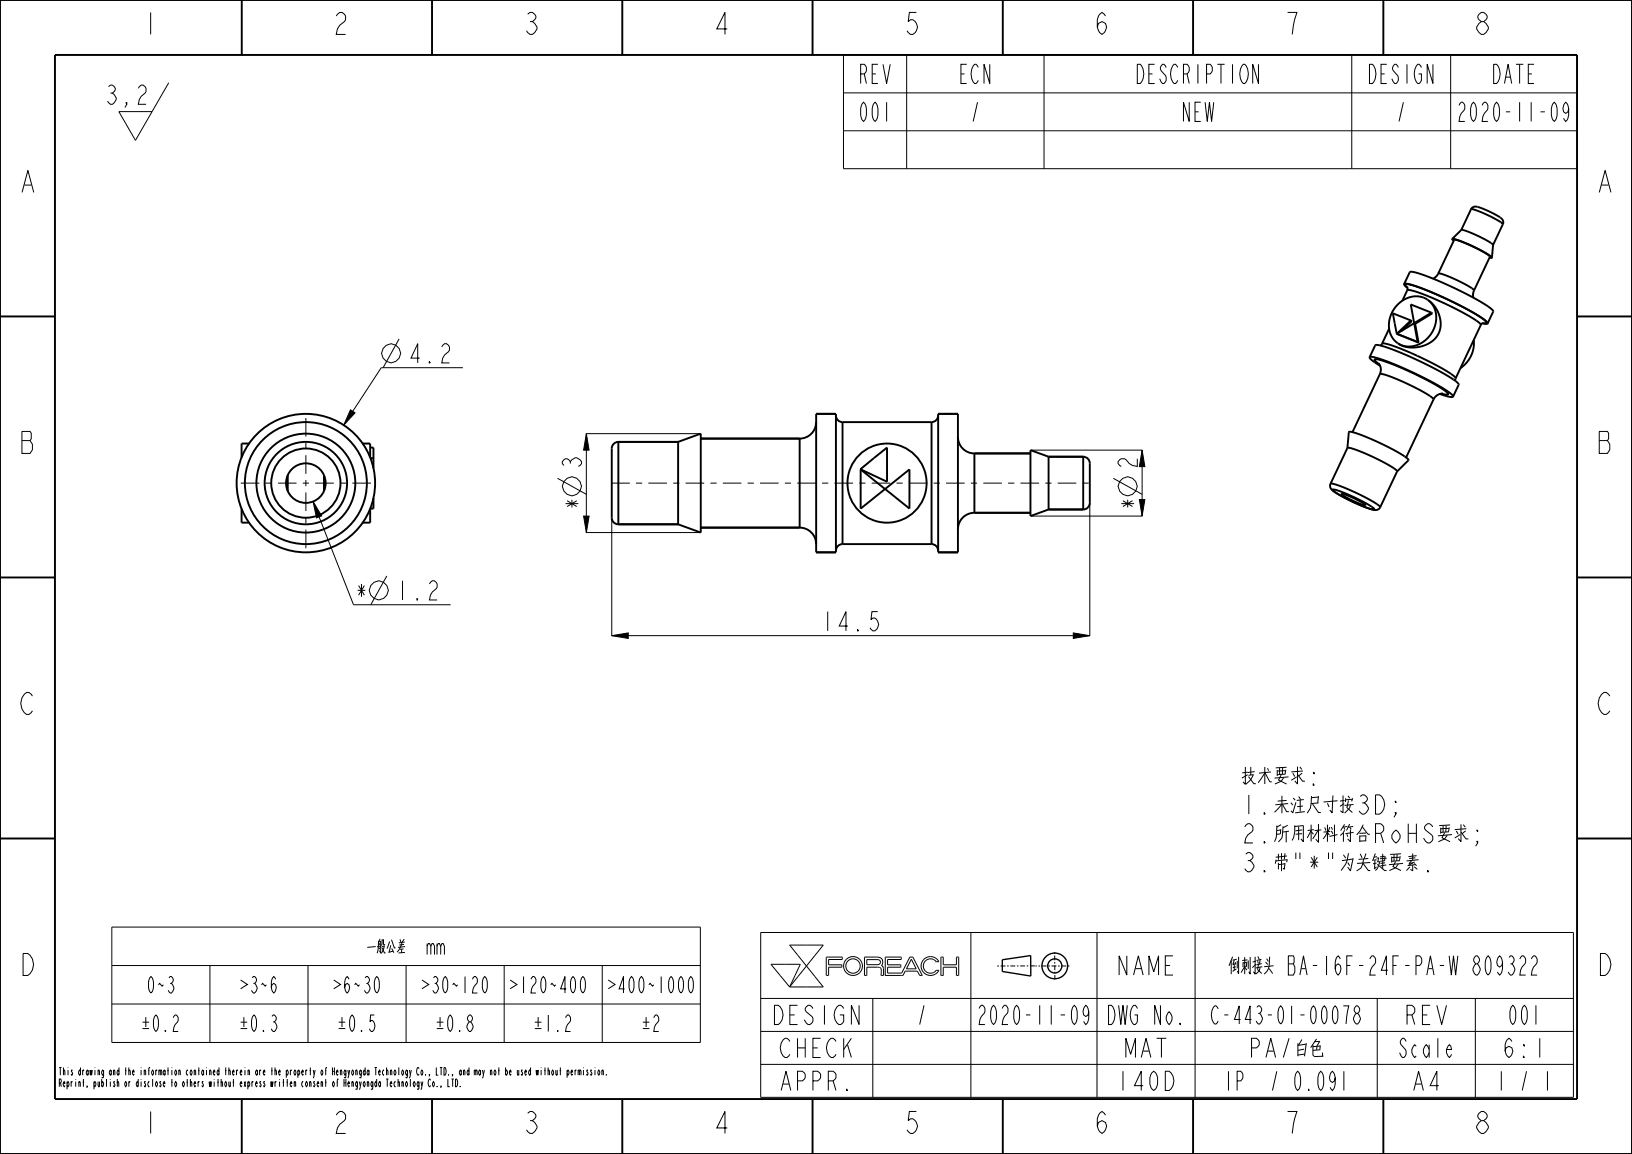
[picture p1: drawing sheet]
<svg xmlns="http://www.w3.org/2000/svg" width="297mm" height="210mm" viewBox="0 0 297 210" stroke-linecap="round" stroke-linejoin="round" font-family="sans-serif">
<g fill="none" stroke="#000" stroke-width=".18">
<path d="M19.8 15.8l.3-.3a.8 .8 0 0 1 .9 .9l-.5 .5a1.59 1.59 0 0 1 .7 1.2 1.15 1.15 0 0 1-1.1 .9l-.5-.6M20.1 16.9h.4M23.1 19l-.2-.3h.2v.3l-.4 .6M25.2 16.1l.5-.6h.4l.5 .6a1.35 1.35 0 0 1-.9 1.4l-.3 .6-.2 .9h1.4M30.7 15.1l-6 10.4-3.1-5.2h6.1M153.5 10h133.5v20.7h-133.5zM153.5 16.9h133.5M165 10v20.7M190 10v20.7M207 11.7a.96 .96 0 0 1 1 .9 2.6 2.6 0 0 1-.5 2.6h-.5zM229 11.7v3.5l-1-3.5v3.5M246 10v20.7"/>
<path d="M264 10v20.7M265.5 19.2l.4-.6h.3a1.25 1.25 0 0 1-.3 2l-.2 .6-.2 .9h1.1M285.5 19.8l-.2 .6-.3 .2a1.24 1.24 0 0 1 0-2 2.91 2.91 0 0 1 0 3.5l-.4-.6M153.5 23.8h133.5M63.8 74.6l.8 .5-2 2.3zM72.6 61.7l-2.9 5.2M84.2 66.9h-14.8l-6.8 10.5M106.7 78.9h20.8M106.7 78.9l.5 3h-1zM106.7 78.9v18M57 91.3l1.5 2.6-.9 .3zM57 91.3l7.3 18.8h17.7"/>
<path d="M101.5 87l5.2 3M106.2 93.9h1l-.5 3zM106.7 96.9h20.8M111.3 94.3v21.4M187.6 93.9h20.3M187.6 81.9h20.3M198.3 91.6v24.1M202.6 87l5.2 3M207.3 90.9h1l-.5 3zM207.8 81.9l.5 3h-1zM207.8 81.9v12M70.4 104.8l-2.9 5.3"/>
<path d="M111.3 115.7l3-.5v1zM111.3 115.7h87M159.7 111.3h-1l-.2 1.5 .4-.3a1.12 1.12 0 0 1 .8 1.7l-.5 .6h-.3l-.6-.6M195.3 115.2l3 .5-3 .5zM20.4 168.7h107.1v21h-107.1zM20.4 175.7h107.1M38.2 175.7v14M56.1 175.7v14M73.9 175.7v14M77.7 172.2l.3-.5h.2l.2 .5v1.5M91.8 175.7v14M109.6 175.7v14"/>
<path d="M138.4 169.7h147.9v30h-147.9zM140.3 175.5h5.3l-1.9 4.1zM143.7 172h6.1l-3 3.8zM146.8 175.8l3 3.8h-6.1M146.8 175.8l-3.1 3.8M150.8 177.5v-1.5h2.4v-.4h-2.4v-1h2.4l.1-.4h-2.9v3.3h.4M157.8 174.6l2.1 .1 .3 .1v.4l-.4 .3h-2zM157.8 177.5v-1.5h1.9l.4 .1 .2 .2 .1 1.2h.4M160.8 177.5v-1.3l-.4-.5 .2-.6-.2-.7-.7-.2h-2.3l-.1 3.3h.5M164.3 177.5h.1M165.9 174.6l.8 1.7h-1.7zM166.1 174.2h-.5l-1.5 2.9h-2.6v-1.1h2.4v-.4h-2.4v-1h2.5v-.4h-2.9v3.3h3.2"/>
<path d="M166.1 174.2h.1M166.1 174.2l1.7 3.3h-.4l-.4-.8h-2.3l-.4 .8M170.4 175l-.7-.5h-.8l-.6 .5-.3 .8 .3 .8 .6 .4h.8l.7-.4M170.4 176.6h.1M170.4 175h.1M170.4 176.6h.4M170.4 175h.5l-.4-.5-.5-.3-.7-.1-.7 .1-.5 .4-.3 .5-.2 .5 .1 .7 .5 .8 1 .4 1-.2 .7-.7M170.8 176.6h.1M171.2 174.2h.5v1.4h2.4v-1.4h.4v3.3h-.4v-1.5h-2.4v1.5h-.5zM176.7 169.7v30M199.6 169.7v30M217.5 169.7v30"/>
<path d="M224.3 174.1l-.6 1.6M278.7 174.5l.4-.6h.2a1.25 1.25 0 0 1-.2 2.1l-.3 .6-.1 .8h1M20.4 182.7h107.1M50.7 195.1h.3l-.1-.4a.68 .68 0 0 0 0 1l.1-.3M52.1 195.1l.2-.4a.58 .58 0 0 1-.1 1l-.1-.4M52.1 194.7v1.4M52.8 197.2h.3l-.1-.4a.68 .68 0 0 0 0 1l.1-.3M52.8 194.7v1M53.1 194.8l-.2-.1-.1 .3M53.5 197.1l.2-.3 .1 1M53.5 196.8v1M53.7 194.7a.68 .68 0 0 1 0 1 .68 .68 0 0 1 0-1z"/>
<path d="M54.2 195.1l.2-.4a.58 .58 0 0 1-.1 1l-.1-.4M54.2 194.7v1.4M54.9 195.1h.3l-.1-.4a.68 .68 0 0 0 0 1l.1-.3M55.2 196.9l-.1-.1a.68 .68 0 0 0 0 1l.1-.2M55.6 194.7v1M55.8 196.8a.68 .68 0 0 1 0 1 .68 .68 0 0 1 0-1zM55.9 194.8l-.2-.1-.1 .3M56.3 197.1l.2-.3 .1 1M56.3 194.8h.3M56.3 196.8v1M56.5 194.3v1.4M57 194.7l.2 .8-.2 .6"/>
<path d="M57.3 196.9l-.1-.1-.1 .1a.52 .52 0 0 1 0 .9l-.1-.3M57.4 194.7l-.2 .8M57.7 197.2h.3l-.1-.4a.68 .68 0 0 0 0 1l.1-.3M58.4 197.1l.2-.3 .1 1M58.4 196.8v1M58.6 194.7a.68 .68 0 0 1 0 1 .68 .68 0 0 1 0-1zM59.1 196.9h.3M59.2 194.8h.2M59.3 196.4v1.4M59.5 194.4l-.1-.1-.1 .2v1.2M60.7 196.8a.68 .68 0 0 1 0 1 .68 .68 0 0 1 0-1zM61.3 196.9h.2"/>
<path d="M61.6 196.5l-.1-.1-.1 .2v1.2M81.5 196.4v1.4h.4M82.4 196.4v1.4M82.9 196.4h.2a1.23 1.23 0 0 1 0 1.4h-.2zM83.7 197.6l.1 .2zM101.8 194.8h.3M102 194.3v1.4M103.2 195.1l.2-.4a.58 .58 0 0 1-.1 1l-.1-.4M103.2 194.7v1.4M103.9 195.1h.3l-.1-.4a.68 .68 0 0 0 0 1l.1-.3M104.6 194.7v1M104.9 194.8l-.2-.1-.1 .3"/>
<path d="M105.2 195l.2-.3 .1 1M105.2 194.7v1M105.5 195l.2-.3v1M106.2 194.3v.1M106.2 194.7v1M107 194.8l-.1-.1-.1 .1a.52 .52 0 0 1 0 .9l-.1-.3M107.7 194.8l-.1-.1-.1 .1a.52 .52 0 0 1 0 .9l-.1-.3M108.3 194.3v.1M108.3 194.7v1M109 194.7a.68 .68 0 0 1 0 1 .68 .68 0 0 1 0-1zM109.5 195l.2-.3 .1 1M109.5 194.7v1"/>
<path d="M110.3 195.5l.1 .2zM138.4 181.7h147.9M138.4 187.7h147.9M138.4 193.7h147.9M158.8 181.7v18M178.2 183.5l.4-.6h.2a1.25 1.25 0 0 1-.2 2.1l-.3 .6-.1 .8h1M198.1 184.1l-.1 .6-.4 .3a1.24 1.24 0 0 1 0-2.1 2.91 2.91 0 0 1 0 3.5l-.4-.5M221.7 183.6l-.4-.6a.93 .93 0 0 0-.7 .9 2.45 2.45 0 0 0 .5 2.4h.2l.4-.5M246.8 184.4a.95 .95 0 0 1 .8 1.1 .93 .93 0 0 1-.8 .8l-.2-.2a1.13 1.13 0 0 1 .2-1.7zM246.8 184.4a.73 .73 0 0 1-.4-.8 .73 .73 0 0 1 .7-.6 .81 .81 0 0 1 0 1.4M250.6 181.7v18M268.5 181.7v18"/>
<circle cx="71.1" cy="64.3" r="1.72"/>
<circle cx="104.1" cy="88.5" r="1.72"/>
<circle cx="205.2" cy="88.5" r="1.72"/>
<circle cx="68.9" cy="107.4" r="1.72"/>
<circle cx="155.2" cy="175.8" r="1.31"/>
<circle cx="155.2" cy="175.8" r="1.71"/>
</g>
<path d="M63.8 74.6l.8 .5-2 2.3zM106.7 78.9l.5 3h-1zM57 91.3l1.5 2.6-.9 .3zM106.2 93.9h1l-.5 3zM207.8 81.9l.5 3h-1zM207.3 90.9h1l-.5 3zM111.3 115.7l3-.5v1zM195.3 115.2l3 .5-3 .5z" fill="#000"/>
<g fill="none" stroke="#000" stroke-width=".35">
<path d="M0 0h297v210h-297zM10 10h277v190h-277zM44 .1v10M78.6 .1v10M113.2 .1v10M147.9 .1v10M182.5 .1v10M217.1 .1v10M251.7 .1v10M267.9 37.8l.6-.2 .8 .2 2.1 .9 1.7 .9a.96 .96 0 0 1 .4 1.2l-.8-.7-2-1-2.1-.8-.9-.2zM0 57.6h10M252.8 59.8l-1.3 2.8"/>
<path d="M256.1 52.2v.6M256.1 52.8a4.8 4.8 0 0 1 2.8 .7l3.2 1.4 3.8 1.8a10.4 10.4 0 0 1 3.6 2.4v.1M256.1 52.8l-.9 1.9M256.1 52.3a.43 .43 0 0 1-.3-.6 22.4 22.4 0 0 1 7 2.5l3.4 1.7a15.1 15.1 0 0 1 4.3 2.8 .42 .42 0 0 1-.6 .1M256.2 52.4l-.4-.3a.3 .3 0 0 1-.2-.5 19.4 19.4 0 0 1 6.3 2.2l4.4 2.1a15.4 15.4 0 0 1 4.4 2.9 .29 .29 0 0 1-.2 .2 .29 .29 0 0 1-.3-.1l-.4-.1M256.8 58.3l-2.6 2.4M256.8 58.3l.1 .1-1.9 1.8M256.8 58.3l-3.3-1.3 .7 3.7M257.4 58.8l.6 3.4M257.4 58.8l.1 .1M257.5 58.9l.7 3.4M260.5 56.9l-3.8-1.5 .7 3.4"/>
<path d="M260.5 56.9l-6.3 3.8M260.5 56.9l.2 .1-3.2 1.9M260.8 50.7l.8-.6a.51 .51 0 0 1 .9-.2l3 1.3 2.5 1.3a.45 .45 0 0 1 .1 .8v.9M269.5 59.2l-4.6 9.7M269.9 58.8l-.4 .4M287 57.6h10M127.5 79.8h18M145.5 79.8v16.2M148.5 75.3h3.6v25.2h-3.6M148.5 76.8a3 3 0 0 1-3 3M152.1 75.6a1.2 1.2 0 0 0 1.2 1.2M153.3 76.8v22.2"/>
<path d="M153.3 76.8h16.2M169.5 76.8v22.2M170.7 75.6a1.2 1.2 0 0 1-1.2 1.2M174.3 75.3h-3.6v25.2h3.6M174.3 79.5a3 3 0 0 0 3 3M250.3 62.8a7.3 7.3 0 0 1 3.5 .9l3.7 1.6 3.5 1.7a15.4 15.4 0 0 1 4.5 2.9v.1M250.9 66.1a1.8 1.8 0 0 1 .2 2 14.4 14.4 0 0 1 5.3 1.9l2.2 1.1a5.7 5.7 0 0 1 2.3 1.6 1.8 1.8 0 0 1 1.6-1.1M251 66.3l-.5-.4a.32 .32 0 0 1-.3-.2 .32 .32 0 0 1 .1-.3 34.9 34.9 0 0 1 9.3 3.7l.4 .2a10.4 10.4 0 0 1 3.5 2.4l-.3 .1-.9-.2M251.5 62.6a4.8 4.8 0 0 1 2.8 .6l3.2 1.4 3.8 1.8a10.4 10.4 0 0 1 3.6 2.4v.1M251.5 62.6l-.3 .3M254.2 60.7l.2 .1M254.2 60.7l3.8 1.5"/>
<path d="M254.2 60.7l4 1.6M258 62.2l.2 .1M264.9 68.9l-.1 .4M67.4 81.4h.6v3.8M67.4 83.4h.6M68 90.6v2h-.6M112.5 80.4a1.2 1.2 0 0 0-1.2 1.2v12.6a1.2 1.2 0 0 0 1.2 1.2M112.5 80.4v15M112.5 95.4h10.9M112.5 80.4h10.9M127.5 96h18M145.5 96a3 3 0 0 1 3 3"/>
<path d="M153.3 99a1.2 1.2 0 0 0-1.2 1.2M153.3 99h16.2M156.6 85.4l4.8-4v6.3zM156.6 85.4l8.9 7.1v-7.1l-8.9 7.2zM169.5 99a1.2 1.2 0 0 1 1.2 1.2M177.3 93.3a3 3 0 0 0-3 3M177.3 93.3h10.2M177.3 82.5h10.2M177.3 82.5v10.8M190.8 92.7h6.3M190.8 83.1h6.3M197.1 83.1v9.6"/>
<path d="M197.1 83.1a1.2 1.2 0 0 1 1.2 1.2v7.2a1.2 1.2 0 0 1-1.2 1.2M242.1 88a19.6 19.6 0 0 1 6.4 2.5l.5 .3a5.5 5.5 0 0 1 2.2 1.5 1.47 1.47 0 0 1-2 .3l-3.8-1.6-2.8-1.7a1.03 1.03 0 0 1-.5-1.3zM242.5 89.1l.7 .1 1.5 .5 3.8 1.8a3.4 3.4 0 0 1 1.6 1.2l-.7-.1-1.5-.5-3.8-1.8a3.4 3.4 0 0 1-1.6-1.2zM0 105.1h10M287 105.1h10M0 152.6h10M287 152.6h10M44 200.1v10M78.6 200.1v10M113.2 200.1v10M147.9 200.1v10M182.5 200.1v10"/>
<path d="M217.1 200.1v10M251.7 200.1v10"/>
<circle cx="55.7" cy="87.9" r="11.1"/>
<circle cx="55.7" cy="87.9" r="7.5"/>
<circle cx="55.7" cy="87.9" r="6.3"/>
</g>
<g fill="none" stroke="#000" stroke-width=".25">
<path d="M187.6 173.9v3.7l-5.2-.8v-2.1l5.2-.8"/>
<circle cx="192" cy="175.8" r="2.34"/>
<circle cx="192" cy="175.8" r="1.29"/>
</g>
<path d="M181.5 175.8h6.8M191.9 173.3l.1 5M194.6 175.8h-6.2" fill="none" stroke="#000" stroke-width=".18" stroke-dasharray=".3 .3 .9 .3" stroke-linecap="butt"/>
<!-- layer: 02___PRT_ALL_AXES -->
<g fill="none" stroke="#000" stroke-width=".35">
<path d="M267.7 38.1l-1.8 3.8M254.3 55.5a4.1 4.1 0 0 1 6.4-.1 5.1 5.1 0 0 1-.3 5.5 5.1 5.1 0 0 1-5.1 2 4.1 4.1 0 0 1-2.1-5.8zM255.5 51.7l1.1-2.2a13 13 0 0 1 4.9 1.5l4.6 2.1a20.9 20.9 0 0 1 5.6 3.5l-1 2.3M260 54.7a4.9 4.9 0 0 1 1.3 6.8 5.7 5.7 0 0 1-6.8 1.1M261.7 49.8l2.9-6.1a17.9 17.9 0 0 1 6.5 3l-2.8 6.2M264.3 43.5a20.6 20.6 0 0 1 7.2 3.4M264.3 43.5l.3 .3M265.9 41.8l1 .3 2 .8 2 1.1 .8 .6M265.9 41.8l-1.6 1.7M271.5 46.9h-.4M271.7 44.6l-.2 2.3M273.5 40.8l-1.8 3.8"/>
<path d="M127.5 79.8h18M152.1 75.3h-3.6v25.2h3.6M170.7 75.3h3.6v25.2h-3.6M249.2 65l.4 .5 1.6 1.1M249.2 65h.1a13 13 0 0 1 4.9 1.5l4.6 2.1a20.9 20.9 0 0 1 5.6 3.5v.1M250.3 62.8l-1.1 2.2M251.1 68.1l-5 10.5M260.9 72.7l-5 10.6M262 71.7l1.8 .5h.6M265.5 70l-1.1 2.2M268.2 61.9a5.4 5.4 0 0 1-2.4 5.1M44 92.6v2.5h1.3"/>
<path d="M45.3 80.7h-1.3v2.6M52.4 86.5v2.9M59 86.5v2.9M66 80.7h1.4v2.6M67.4 92.6v2.5h-1.4M112.5 95.4h10.9M112.5 80.4h10.9M123.4 80.4v15M123.4 80.4l4.1-1.5v18l-4.1-1.5M127.5 96h18M177.3 93.3h10.2M177.3 82.5h10.2"/>
<path d="M190.8 83.1l-3.3-1.2v12l3.3-1.2M190.8 83.1v9.6M190.8 92.7h6.3M190.8 83.1h6.3M244.2 89.9l.7 .2 1.6 .6 1.5 .8 .5 .4-.8-.2-1.6-.6-1.5-.8zM245.2 81.5l.3-2.9a4.8 4.8 0 0 1 2.8 .8l4.8 2.2a9.2 9.2 0 0 1 3.2 2.1l-2 2.1M245.2 81.5l-3.1 6.5M245.2 81.5a14.7 14.7 0 0 1 5.2 1.9l1.2 .6a7.1 7.1 0 0 1 2.7 1.8M254.3 85.8l-3.1 6.5"/>
<circle cx="55.7" cy="87.9" r="12.6"/>
<circle cx="55.7" cy="87.9" r="9"/>
<circle cx="55.7" cy="87.9" r="3.6"/>
<circle cx="161.4" cy="87.9" r="7.2"/>
</g>
<path d="M111.2 87.9h87.2" fill="none" stroke="#000" stroke-width=".18" stroke-dasharray="1.1 1.1 3.4 1.1" stroke-dashoffset="2.3" stroke-linecap="butt"/>
<path d="M55.7 87.9v12.7M55.7 87.9v-12.7M55.7 87.9h-12.7M55.7 87.9h12.7" fill="none" stroke="#000" stroke-width=".18" stroke-dasharray="1.1 1.1 3.4 1.1" stroke-dashoffset=".6" stroke-linecap="butt"/>
<g font-size="5.2">
<text x="26.1" y="6.3">1</text>
<text x="60.7" y="6.3">2</text>
<text x="95.4" y="6.3">3</text>
<text x="130" y="6.3">4</text>
<text x="164.6" y="6.3">5</text>
<text x="199.2" y="6.3">6</text>
<text x="233.9" y="6.3">7</text>
<text x="268.5" y="6.3">8</text>
<text x="3.8" y="35">A</text>
<text x="290.8" y="35">A</text>
<text x="3.8" y="82.5">B</text>
<text x="290.8" y="82.5">B</text>
<text x="3.8" y="130">C</text>
<text x="290.8" y="130">C</text>
<text x="3.8" y="177.5">D</text>
<text x="290.8" y="177.5">D</text>
<text x="26.1" y="206.3">1</text>
<text x="60.7" y="206.3">2</text>
<text x="95.4" y="206.3">3</text>
<text x="130" y="206.3">4</text>
<text x="164.6" y="206.3">5</text>
<text x="199.2" y="206.3">6</text>
<text x="233.9" y="206.3">7</text>
<text x="268.5" y="206.3">8</text>
</g>
<g font-size="4.6">
<text x="156.7" y="15.2">REV</text>
<text x="174.9" y="15.2">ECN</text>
<text x="208.6" y="15.2">DESCRIPTION</text>
<text x="249.9" y="15.2">DESIGN</text>
<text x="272.1" y="15.2">DATE</text>
<text x="156.7" y="22.1">001</text>
<text x="176.6" y="22.1">/</text>
<text x="215.4" y="22.1">NEW</text>
<text x="254.1" y="22.1">/</text>
<text x="267" y="22.1">2020-11-09</text>
<text x="74.1" y="66">4.2</text>
<text x="105.8" y="85.6" transform="rotate(-90 105.8 85.6)">3</text>
<text x="207" y="85.6" transform="rotate(-90 207 85.6)">2</text>
<text x="105.8" y="93" transform="rotate(-90 105.8 93)">*</text>
<text x="207" y="93" transform="rotate(-90 207 93)">*</text>
<text x="64.4" y="109.2">*</text>
<text x="71.9" y="109.2">1.2</text>
<text x="149.2" y="114.8">14.5</text>
<text x="225.8" y="142.9">技术要求:</text>
<text x="225.8" y="148.1">1.未注尺寸按3D;</text>
<text x="225.8" y="153.4">2.所用材料符合RoHS要求;</text>
<text x="225.8" y="158.6">3.带&quot;*&quot;为关键要素.</text>
<text x="204" y="177.4">NAME</text>
<text x="225.5" y="177.4">倒刺接头 BA-16F-24F-PA-W 809322</text>
<text x="141.8" y="186.4">DESIGN</text>
<text x="166.9" y="186.4">/</text>
<text x="179.6" y="186.4">2020-11-09</text>
<text x="202.6" y="186.4">DWG No.</text>
<text x="256.2" y="186.4">REV</text>
<text x="274.9" y="186.4">001</text>
<text x="143" y="192.4">CHECK</text>
<text x="205.2" y="192.4">MAT</text>
<text x="227.6" y="192.4">PA /白色</text>
<text x="255.3" y="192.4">Scale</text>
<text x="274" y="192.4">6:1</text>
<text x="143" y="198.4">APPR.</text>
<text x="204" y="198.4">140D</text>
<text x="222.9" y="198.4">IP</text>
<text x="230.9" y="198.4">/</text>
<text x="236.1" y="198.4">0.091</text>
<text x="257.3" y="198.4">A4</text>
<text x="272.4" y="198.4">1</text>
<text x="276.6" y="198.4">/ 1</text>
</g>
<text font-size="4.3" x="222.8" y="186.3">C-443-01-00078</text>
<g font-size="3.9">
<text x="65.1" y="173.7">一般公差</text>
<text x="79.8" y="173.7">mm</text>
<text x="27.1" y="180.7">0~3</text>
<text x="43.5" y="180.7">＞3~6</text>
<text x="60.6" y="180.7">＞6~30</text>
<text x="77" y="180.7">＞30~120</text>
<text x="93.4" y="180.7">＞120~400</text>
<text x="111.2" y="180.7">＞400~1000</text>
<text x="25.6" y="187.7">±0.2</text>
<text x="43.5" y="187.7">±0.3</text>
<text x="61.3" y="187.7">±0.5</text>
<text x="79.2" y="187.7">±0.8</text>
<text x="97" y="187.7">±1.2</text>
<text x="116.3" y="187.7">±2</text>
</g>
<g font-size="1.8">
<text x="10.6" y="195.7">This drawing and the information contained therein are the property of</text>
<text x="10.6" y="197.8">Reprint, publish or disclose to others without express written consent of</text>
<text x="60.3" y="195.7">Hengyongda Technology Co., LTD., and may not be used without permission.</text>
<text x="62.4" y="197.8">Hengyongda Technology Co., LTD.</text>
</g>
</svg>
